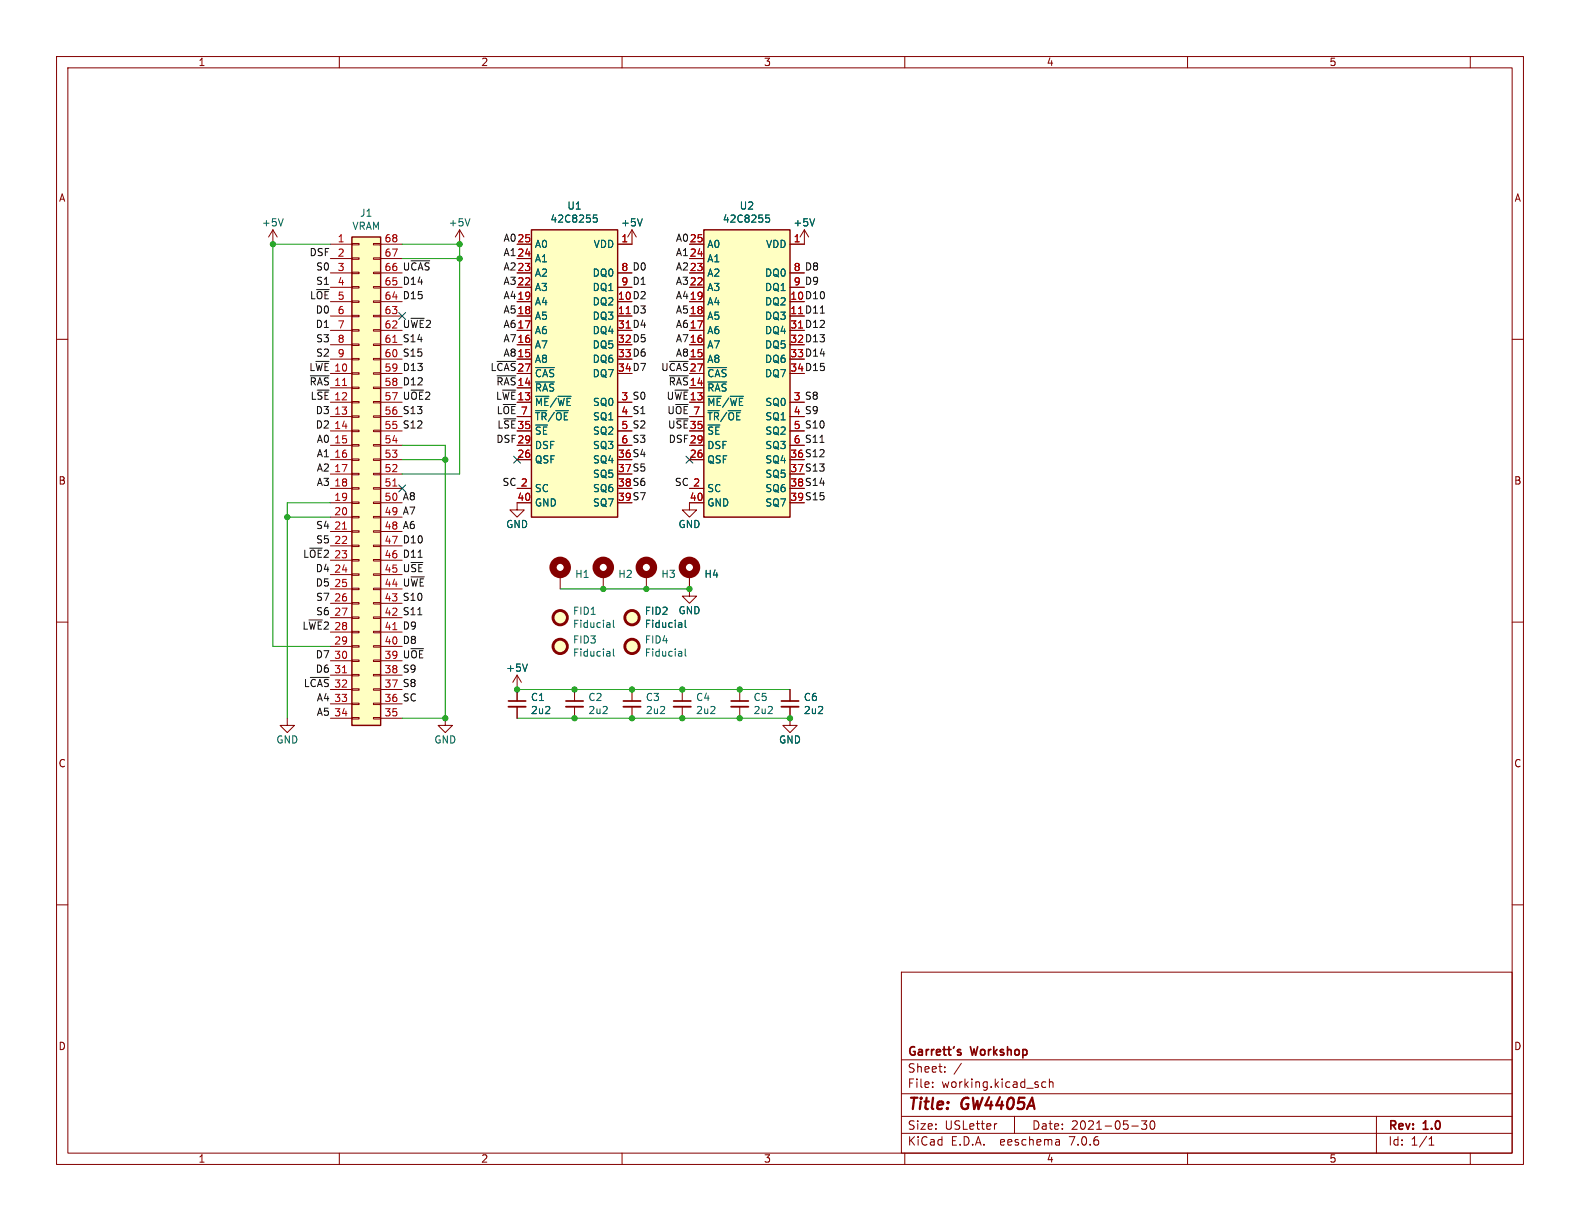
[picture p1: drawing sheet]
<svg xmlns="http://www.w3.org/2000/svg" width="279mm" height="216mm" viewBox="0 0 279 216" stroke-linecap="round" stroke-linejoin="round" font-family="sans-serif">
<g fill="none" stroke="#840000" stroke-width=".18">
<path d="M10 10h259.4v195.9h-259.4zM12 12h255.4v191.9h-255.4zM60 10v2M110 10v2M160 10v2M210 10v2M260 10v2M10 60h2M48.3 40.6l-.8 1.3M48.3 40.6v2.6M48.3 40.6l.7 1.3M58.4 43.2h3.8"/>
<path d="M58.4 58.4h3.8M58.4 55.9h3.8M58.4 53.3h3.8M58.4 50.8h3.8M58.4 48.3h3.8M58.4 45.7h3.8M62.2 58.3h1.3v.2h-1.3zM62.2 55.8h1.3v.2h-1.3zM62.2 53.2h1.3v.3h-1.3zM62.2 50.7h1.3v.2h-1.3zM62.2 48.1h1.3v.3h-1.3zM62.2 45.6h1.3v.2h-1.3z"/>
<path d="M62.2 43.1h1.3v.2h-1.3zM66 58.3h1.3v.2h-1.3zM66 55.8h1.3v.2h-1.3zM66 53.2h1.3v.3h-1.3zM66 50.7h1.3v.2h-1.3zM66 48.1h1.3v.3h-1.3zM66 45.6h1.3v.2h-1.3zM66 43.1h1.3v.2h-1.3zM67.3 43.2h3.8M67.3 58.4h3.8M67.3 55.9h3.8M67.3 53.3h3.8"/>
<path d="M67.3 50.8h3.8M67.3 48.3h3.8M67.3 45.7h3.8M81.3 40.6l.7 1.3M81.3 40.6v2.6M81.3 40.6l-.8 1.3M91.4 43.2h2.6M91.4 58.4h2.6M91.4 55.9h2.6M91.4 53.3h2.6M91.4 50.8h2.6M91.4 48.3h2.6"/>
<path d="M91.4 45.7h2.6M109.2 50.8h2.6M109.2 48.3h2.6M111.8 40.6v2.6h-2.6M111.8 40.6l-.8 1.3M111.8 40.6l.7 1.3M121.9 43.2h2.6M121.9 58.4h2.6M121.9 55.9h2.6M121.9 53.3h2.6M121.9 50.8h2.6M121.9 48.3h2.6"/>
<path d="M121.9 45.7h2.6M139.7 50.8h2.5M139.7 48.3h2.5M142.2 40.6v2.6h-2.5M142.2 40.6l-.7 1.3M142.2 40.6l.8 1.3M267.4 60h2M58.4 63.5h3.8M58.4 61h3.8M58.4 78.7h3.8M58.4 71.1h3.8M58.4 76.2h3.8"/>
<path d="M58.4 66h3.8M58.4 68.6h3.8M58.4 73.7h3.8M62.2 78.6h1.3v.3h-1.3zM62.2 76.1h1.3v.2h-1.3zM62.2 73.5h1.3v.3h-1.3zM62.2 71h1.3v.2h-1.3zM62.2 68.5h1.3v.2h-1.3zM62.2 65.9h1.3v.3h-1.3zM62.2 63.4h1.3v.2h-1.3zM62.2 60.8h1.3v.3h-1.3zM66 78.6h1.3v.3h-1.3z"/>
<path d="M66 76.1h1.3v.2h-1.3zM66 73.5h1.3v.3h-1.3zM66 71h1.3v.2h-1.3zM66 68.5h1.3v.2h-1.3zM66 65.9h1.3v.3h-1.3zM66 63.4h1.3v.2h-1.3zM66 60.8h1.3v.3h-1.3zM67.3 63.5h3.8M67.3 61h3.8M67.3 78.7h3.8M67.3 71.1h3.8M67.3 76.2h3.8"/>
<path d="M67.3 66h3.8M67.3 68.6h3.8M67.3 73.7h3.8M91.4 63.5h2.6M91.4 61h2.6M91.4 78.7h2.6M91.4 76.2h2.6M109.2 78.7h2.6M109.2 71.1h2.6M109.2 76.2h2.6M121.9 63.5h2.6M121.9 61h2.6"/>
<path d="M121.9 78.7h2.6M121.9 76.2h2.6M139.7 78.7h2.5M139.7 71.1h2.5M139.7 76.2h2.5M58.4 86.4h3.8M58.4 81.3h3.8M58.4 88.9h3.8M58.4 83.8h3.8M58.4 91.4h3.8M58.4 94h3.8M58.4 96.5h3.8"/>
<path d="M58.4 99.1h3.8M62.2 98.9h1.3v.3h-1.3zM62.2 96.4h1.3v.2h-1.3zM62.2 93.9h1.3v.2h-1.3zM62.2 91.3h1.3v.3h-1.3zM62.2 88.8h1.3v.2h-1.3zM62.2 86.2h1.3v.3h-1.3zM62.2 83.7h1.3v.2h-1.3zM62.2 81.2h1.3v.2h-1.3zM66 98.9h1.3v.3h-1.3zM66 96.4h1.3v.2h-1.3zM66 93.9h1.3v.2h-1.3z"/>
<path d="M66 91.3h1.3v.3h-1.3zM66 88.8h1.3v.2h-1.3zM66 86.2h1.3v.3h-1.3zM66 83.7h1.3v.2h-1.3zM66 81.2h1.3v.2h-1.3zM67.3 86.4h3.8M67.3 81.3h3.8M67.3 88.9h3.8M67.3 83.8h3.8M67.3 91.4h3.8M67.3 94h3.8M67.3 96.5h3.8"/>
<path d="M67.3 99.1h3.8M91.4 86.4h2.6M91.4 81.3h2.6M94 88.9h-2.6v1.3h1.3l-1.3 1.2-1.2-1.2h1.2M121.9 86.4h2.6M121.9 81.3h2.6M124.5 88.9h-2.6v1.3h1.3l-1.3 1.2-1.3-1.2h1.3M10 110h2M58.4 101.6h3.8M58.4 104.1h3.8M58.4 106.7h3.8M58.4 109.2h3.8"/>
<path d="M58.4 111.8h3.8M58.4 114.3h3.8M58.4 116.8h3.8M58.4 119.4h3.8M62.2 119.3h1.3v.2h-1.3zM62.2 116.7h1.3v.3h-1.3zM62.2 114.2h1.3v.2h-1.3zM62.2 111.6h1.3v.3h-1.3zM62.2 109.1h1.3v.2h-1.3zM62.2 106.6h1.3v.2h-1.3zM62.2 104h1.3v.3h-1.3zM62.2 101.5h1.3v.2h-1.3z"/>
<path d="M66 119.3h1.3v.2h-1.3zM66 116.7h1.3v.3h-1.3zM66 114.2h1.3v.2h-1.3zM66 111.6h1.3v.3h-1.3zM66 109.1h1.3v.2h-1.3zM66 106.6h1.3v.2h-1.3zM66 104h1.3v.3h-1.3zM66 101.5h1.3v.2h-1.3zM67.3 101.6h3.8M67.3 104.1h3.8M67.3 106.7h3.8M67.3 109.2h3.8"/>
<path d="M67.3 111.8h3.8M67.3 114.3h3.8M67.3 116.8h3.8M67.3 119.4h3.8M91.4 119.4l-.7 1.3M91.4 119.4v4.6M91.4 119.4l.8 1.3M99.1 101.6v2.5M106.7 101.6v2.5M114.3 101.6v2.5M121.9 101.6v3.8h-1.3l1.3 1.3 1.3-1.3h-1.3M267.4 110h2"/>
<path d="M50.8 127v1.3h1.3l-1.3 1.2-1.3-1.2h1.3M58.4 121.9h3.8M58.4 124.5h3.8M58.4 127h3.8M62.2 126.9h1.3v.2h-1.3zM62.2 124.3h1.3v.3h-1.3zM62.2 121.8h1.3v.2h-1.3zM66 126.9h1.3v.2h-1.3zM66 124.3h1.3v.3h-1.3zM66 121.8h1.3v.2h-1.3zM67.3 121.9h3.8M67.3 124.5h3.8"/>
<path d="M67.3 127h3.8M78.7 127v1.3h1.3l-1.3 1.2-1.2-1.2h1.2M91.4 125v2M101.6 121.9v2.1M101.6 125v2M111.8 121.9v2.1M111.8 125v2M120.6 121.9v2.1M120.6 125v2M130.8 121.9v2.1M130.8 125v2M139.7 125v3.3h1.3l-1.3 1.2-1.3-1.2h1.3"/>
<path d="M139.7 121.9v2.1M10 160h2M267.4 160h2M159.4 171.9h108v32h-108zM159.4 197.4h108M159.4 193.4h108M159.4 187.4h108M164.9 192.1v.2M164.9 191.4v.1M167.1 189.4v.2M167.1 188.7v.1M170 188l-1.3 1.9"/>
<path d="M176.3 198.7l-.3 .1M179.4 197.4v3M184.9 191.4l-.4-.1-.3 .3v.4l.2 .2h.5M185.6 191.4l.2-.1 .3 .1 .1 .9M185.6 190.8v1.5M200.1 199.1h1.2M201.9 198.2h.9l-.5 .6 .4 .1v.6l-.2 .2h-.4l-.2-.2M203.6 198.3l.1-.1a.81 .81 0 0 1 .6 .6 .81 .81 0 0 1-.3 .8l-.1 .1a.81 .81 0 0 1-.6-.6 .81 .81 0 0 1 .3-.8zM243.4 197.4v6.5M60 203.9v2M110 203.9v2M159.4 200.4h108"/>
<path d="M160 203.9v2M187.3 201.6l.1 .9M187.4 202.4l-.2 .1M187.4 201.8l-.2 .1M210 203.9v2M252.7 202.5h.9M252.7 201.4l.4-.4v1.5M260 203.9v2"/>
</g>
<path d="M89.9 124h3.1M100.1 124h3M110.2 124h3.1M119.1 124h3.1M129.3 124h3M138.2 124h3M169.5 186.1h.4l.1 .3-.3 .2h-.2M169.5 185.6h.4" fill="none" stroke="#840000" stroke-width=".3"/>
<path d="M89.9 125h3.1M100.1 125h3M110.2 125h3.1M119.1 125h3.1M129.3 125h3M138.2 125h3" fill="none" stroke="#840000" stroke-width=".33"/>
<g fill="#ffffc2" stroke="#ffffc2" stroke-width=".18">
<path d="M124.5 40.6h15.2v50.8h-15.2z"/>
<path d="M94 40.6h15.2v50.8h-15.2z"/>
<path d="M62.2 41.9h5.1v86.4h-5.1z"/>
<circle cx="111.8" cy="114.3" r="1.27"/>
<circle cx="99.1" cy="109.2" r="1.27"/>
<circle cx="99.1" cy="114.3" r="1.27"/>
<circle cx="111.8" cy="109.2" r="1.27"/>
</g>
<path d="M62.2 41.9h5.1v86.4h-5.1zM94 40.6h15.2v50.8h-15.2zM124.5 40.6h15.2v50.8h-15.2z" fill="none" stroke="#840000" stroke-width=".25"/>
<g fill="none" stroke="#006464" stroke-width=".18">
<path d="M50.1 38.7l-.4 1.2M83.1 38.7l-.4 1.2M105 38h.6M105 38.6l.4-.1 .2 .2-.1 .5h-.5M113.6 38.7l-.4 1.2M135.4 38h.6M135.4 38.6l.5-.1 .2 .2-.1 .5h-.6M144.1 38.7l-.5 1.2M94.7 67.5h3.3M94.7 65h3.3M125.2 67.5h3.3M125.2 65h3.3"/>
<path d="M93.3 117.4l-.5 1.3M107.8 110.2l.1 .7M107.8 115.2l.1 .8M107.9 110.9h-.2M107.9 110.4l-.2 .1M107.9 116h-.2M107.9 115.5h-.2M108.5 109.7v1.1l.1 .1M108.5 114.8v1l.1 .2M120.5 110.2l.1 .7M120.5 115.2l.1 .8M120.6 116h-.2"/>
<path d="M120.6 115.5h-.2M120.6 110.9h-.2M120.6 110.4l-.2 .1M121.2 114.8v1l.1 .2M121.2 109.7v1.1l.1 .1"/>
</g>
<g fill="none" stroke="#840000" stroke-width=".51">
<circle cx="99.1" cy="109.2" r="1.27"/>
<circle cx="99.1" cy="114.3" r="1.27"/>
<circle cx="111.8" cy="109.2" r="1.27"/>
<circle cx="111.8" cy="114.3" r="1.27"/>
</g>
<g fill="none" stroke="#840000" stroke-width="1.3">
<circle cx="99.1" cy="100.3" r="1.27"/>
<circle cx="106.7" cy="100.3" r="1.27"/>
<circle cx="114.3" cy="100.3" r="1.27"/>
<circle cx="121.9" cy="100.3" r="1.27"/>
</g>
<path d="M60.6 68.2h.7M69.5 60.5h.7M60.6 93.6h.7M69.5 85.9h.7M60.6 119h.7M69.5 111.3h.7" fill="none" stroke="#a90000" stroke-width=".18"/>
<path d="M72.7 46.1h3.3M145.1 55.4h.7M54.9 66.4h3.3M87.9 66.4h3.3M87.9 63.9h3.3M118.4 66.4h3.3M118.4 63.9h3.3M145 78.2h.7M73.9 98.5h.8M54.9 119.8h3.3M73.9 108.7h.7" fill="none" stroke="#0f0f0f" stroke-width=".18"/>
<path d="M58.4 43.2h-10.1v71.1h10.1M71.1 43.2h10.2v40.6h-10.2M71.1 45.7h10.2M71.1 78.7h7.6v48.3h-7.6M50.8 91.4h7.6M58.4 88.9h-7.6v38.1M71.1 81.3h7.6M99.1 104.1h22.8M91.4 121.9h48.3M91.4 127h48.3" fill="none" stroke="#009600" stroke-width=".18"/>
<path d="M70.5 55.3l1.2 1.2M71.7 55.3l-1.2 1.2M70.5 85.8l1.2 1.2M71.7 85.8l-1.2 1.2M90.8 80.7l1.2 1.2M92 80.7l-1.2 1.2M121.3 80.7l1.2 1.2M122.5 80.7l-1.2 1.2" fill="none" stroke="#000084" stroke-width=".18"/>
<g fill="#009600" stroke="#009600" stroke-width=".18">
<circle cx="111.8" cy="121.9" r=".46"/>
<circle cx="111.8" cy="127" r=".46"/>
<circle cx="106.7" cy="104.1" r=".46"/>
<circle cx="130.8" cy="127" r=".46"/>
<circle cx="139.7" cy="127" r=".46"/>
<circle cx="130.8" cy="121.9" r=".46"/>
<circle cx="121.9" cy="104.1" r=".46"/>
<circle cx="114.3" cy="104.1" r=".46"/>
<circle cx="120.6" cy="127" r=".46"/>
<circle cx="120.6" cy="121.9" r=".46"/>
<circle cx="101.6" cy="127" r=".46"/>
<circle cx="101.6" cy="121.9" r=".46"/>
<circle cx="78.7" cy="127" r=".46"/>
<circle cx="91.4" cy="121.9" r=".46"/>
<circle cx="81.3" cy="43.2" r=".46"/>
<circle cx="78.7" cy="81.3" r=".46"/>
<circle cx="48.3" cy="43.2" r=".46"/>
<circle cx="81.3" cy="45.7" r=".46"/>
<circle cx="50.8" cy="91.4" r=".46"/>
</g>
<g font-size="2.8" fill="#840000">
<text x="160.4" y="196.8">Title:</text>
<text x="170.1" y="196.8">GW4405A</text>
</g>
<g font-size="2.1" fill="#840000">
<text x="160.4" y="189.9">Sheet:</text>
<text x="160.4" y="187.1">Garrett's</text>
<text x="171.8" y="187.1">Workshop</text>
<text x="160.4" y="192.6">File:</text>
<text x="166.5" y="192.6">working.kicad_sch</text>
<text x="160.4" y="202.8">KiCad</text>
<text x="160.4" y="200">Size:</text>
<text x="167.1" y="200">USLetter</text>
<text x="168.1" y="202.8">E.D.A.</text>
<text x="177" y="202.8">eeschema</text>
<text x="182.4" y="200">Date:</text>
<text x="189.4" y="202.8">7.0.6</text>
<text x="189.4" y="200">2021-05-30</text>
<text x="245.4" y="200.2">Rev:</text>
<text x="245.4" y="202.8">Id:</text>
<text x="249.5" y="202.8">1/1</text>
<text x="251.8" y="200.2">1.0</text>
</g>
<g font-size="1.8" fill="#840000">
<text x="35" y="11.9">1</text>
<text x="85" y="11.9">2</text>
<text x="135" y="11.9">3</text>
<text x="185" y="11.9">4</text>
<text x="235" y="11.9">5</text>
<text x="10.3" y="35.9">A</text>
<text x="267.7" y="35.9">A</text>
<text x="109.2" y="53.1">10 D2</text>
<text x="139.7" y="53.1">10 D10</text>
<text x="86.6" y="65.7">L~{CAS}</text>
<text x="109.2" y="60.7">32 D5</text>
<text x="109.2" y="63.2">33 D6</text>
<text x="109.2" y="65.8">34 D7</text>
<text x="116.8" y="65.7">U~{CAS}</text>
<text x="139.7" y="60.7">32 D13</text>
<text x="139.7" y="63.2">33 D14</text>
<text x="139.7" y="65.8">34 D15</text>
<text x="87.6" y="70.8">L~{WE}</text>
<text x="87.7" y="68.2">~{RAS}</text>
<text x="117.8" y="70.8">U~{WE}</text>
<text x="118.1" y="68.2">~{RAS}</text>
<text x="87.7" y="73.3">L~{OE}</text>
<text x="109.8" y="73.4">4 S1</text>
<text x="117.9" y="73.3">U~{OE}</text>
<text x="140.3" y="73.4">4 S9</text>
<text x="109.2" y="81">36 S4</text>
<text x="109.2" y="83.6">37 S5</text>
<text x="139.7" y="81">36 S12</text>
<text x="139.7" y="83.6">37 S13</text>
<text x="10.3" y="85.9">B</text>
<text x="109.2" y="86.1">38 S6</text>
<text x="109.2" y="88.6">39 S7</text>
<text x="139.7" y="86.1">38 S14</text>
<text x="139.7" y="88.6">39 S15</text>
<text x="267.7" y="85.9">B</text>
<text x="10.3" y="135.9">C</text>
<text x="267.7" y="135.9">C</text>
<text x="10.3" y="185.9">D</text>
<text x="267.7" y="185.9">D</text>
<text x="35" y="205.8">1</text>
<text x="85" y="205.8">2</text>
<text x="135" y="205.8">3</text>
<text x="185" y="205.8">4</text>
<text x="235" y="205.8">5</text>
</g>
<g font-size="1.8" fill="#006464">
<text x="46.2" y="40.2">+5V</text>
<text x="62.2" y="40.8">VRAM</text>
<text x="63.6" y="38.5">J1</text>
<text x="79.2" y="40.2">+5V</text>
<text x="97.2" y="39.6">42C8255</text>
<text x="100.2" y="37.3">U1</text>
<text x="109.7" y="40.2">+5V</text>
<text x="127.7" y="39.6">42C8255</text>
<text x="130.7" y="37.3">U2</text>
<text x="140.2" y="40.2">+5V</text>
<text x="94.5" y="46.6">A1</text>
<text x="94.5" y="44">A0</text>
<text x="104.9" y="44">VDD</text>
<text x="125" y="46.6">A1</text>
<text x="125" y="44">A0</text>
<text x="135.4" y="44">VDD</text>
<text x="94.5" y="51.7">A3</text>
<text x="94.5" y="49.1">A2</text>
<text x="104.7" y="49.1">DQ0</text>
<text x="104.7" y="51.7">DQ1</text>
<text x="125" y="51.7">A3</text>
<text x="125" y="49.1">A2</text>
<text x="135.2" y="49.1">DQ0</text>
<text x="135.2" y="51.7">DQ1</text>
<text x="94.5" y="59.3">A6</text>
<text x="94.5" y="56.7">A5</text>
<text x="94.5" y="54.2">A4</text>
<text x="104.7" y="54.2">DQ2</text>
<text x="104.7" y="56.7">DQ3</text>
<text x="104.7" y="59.3">DQ4</text>
<text x="125" y="59.3">A6</text>
<text x="125" y="56.7">A5</text>
<text x="125" y="54.2">A4</text>
<text x="135.2" y="54.2">DQ2</text>
<text x="135.2" y="56.7">DQ3</text>
<text x="135.2" y="59.3">DQ4</text>
<text x="94.5" y="64.4">A8</text>
<text x="94.5" y="61.8">A7</text>
<text x="104.7" y="61.8">DQ5</text>
<text x="104.7" y="64.4">DQ6</text>
<text x="125" y="64.4">A8</text>
<text x="125" y="61.8">A7</text>
<text x="135.2" y="61.8">DQ5</text>
<text x="135.2" y="64.4">DQ6</text>
<text x="94.5" y="72">~{ME}/~{WE}SQ0</text>
<text x="94.5" y="69.4">~{RAS}</text>
<text x="94.5" y="66.9">~{CAS}</text>
<text x="104.7" y="66.9">DQ7</text>
<text x="125" y="72">~{ME}/~{WE}SQ0</text>
<text x="125" y="69.4">~{RAS}</text>
<text x="125" y="66.9">~{CAS}</text>
<text x="135.2" y="66.9">DQ7</text>
<text x="94.5" y="77.1">~{SE}</text>
<text x="94.5" y="74.5">~{TR}/~{OE} SQ1</text>
<text x="104.8" y="77.1">SQ2</text>
<text x="125" y="77.1">~{SE}</text>
<text x="125" y="74.5">~{TR}/~{OE} SQ1</text>
<text x="135.2" y="77.1">SQ2</text>
<text x="94.5" y="82.1">QSF</text>
<text x="94.5" y="79.6">DSF</text>
<text x="104.8" y="82.1">SQ4</text>
<text x="104.8" y="79.6">SQ3</text>
<text x="125" y="82.1">QSF</text>
<text x="125" y="79.6">DSF</text>
<text x="135.2" y="82.1">SQ4</text>
<text x="135.2" y="79.6">SQ3</text>
<text x="94.5" y="87.2">SC</text>
<text x="94.5" y="89.8">GND</text>
<text x="104.8" y="84.7">SQ5</text>
<text x="104.8" y="87.2">SQ6</text>
<text x="104.8" y="89.8">SQ7</text>
<text x="125" y="87.2">SC</text>
<text x="125" y="89.8">GND</text>
<text x="135.2" y="84.7">SQ5</text>
<text x="135.2" y="87.2">SQ6</text>
<text x="135.2" y="89.8">SQ7</text>
<text x="89.4" y="93.6">GND</text>
<text x="119.9" y="93.6">GND</text>
<text x="101.6" y="102.4">H1</text>
<text x="109.2" y="102.4">H2</text>
<text x="116.8" y="102.4">H3</text>
<text x="124.5" y="102.4">H4</text>
<text x="101.2" y="108.9">FID1</text>
<text x="101.2" y="114">FID3</text>
<text x="101.2" y="111.2">Fiducial</text>
<text x="113.9" y="114">FID4</text>
<text x="113.9" y="108.9">FID2</text>
<text x="113.9" y="111.2">Fiducial</text>
<text x="119.9" y="108.8">GND</text>
<text x="89.4" y="119">+5V</text>
<text x="101.2" y="116.3">Fiducial</text>
<text x="113.9" y="116.3">Fiducial</text>
<text x="93.8" y="124.2">C1</text>
<text x="103.9" y="124.2">C2</text>
<text x="114.1" y="124.2">C3</text>
<text x="123" y="124.2">C4</text>
<text x="133.2" y="124.2">C5</text>
<text x="142" y="124.2">C6</text>
<text x="48.8" y="131.7">GND</text>
<text x="76.7" y="131.7">GND</text>
<text x="93.8" y="126.5">2u2</text>
<text x="103.9" y="126.5">2u2</text>
<text x="114.1" y="126.5">2u2</text>
<text x="123" y="126.5">2u2</text>
<text x="133.2" y="126.5">2u2</text>
<text x="137.7" y="131.7">GND</text>
<text x="142" y="126.5">2u2</text>
</g>
<g font-size="1.8" fill="#0f0f0f">
<text x="54.6" y="45.4">DSF</text>
<text x="55.8" y="47.9">S0</text>
<text x="71.1" y="47.9">U~{CAS}</text>
<text x="88.9" y="42.8">A025</text>
<text x="88.9" y="47.9">A223</text>
<text x="88.9" y="45.4">A124</text>
<text x="119.4" y="45.4">A124</text>
<text x="119.4" y="47.9">A223</text>
<text x="119.4" y="42.8">A025</text>
<text x="54.7" y="53">L~{OE}</text>
<text x="55.8" y="50.5">S1</text>
<text x="71.1" y="50.5">D14</text>
<text x="71.1" y="53">D15</text>
<text x="88.9" y="50.5">A322</text>
<text x="88.9" y="53">A419</text>
<text x="109.8" y="48">8 D0</text>
<text x="109.8" y="50.5">9 D1</text>
<text x="119.4" y="50.5">A322</text>
<text x="119.4" y="53">A419</text>
<text x="140.3" y="48">8 D8</text>
<text x="140.3" y="50.5">9 D9</text>
<text x="55.7" y="58.1">D1</text>
<text x="55.7" y="55.5">D0</text>
<text x="71.1" y="58.1">U~{WE}2</text>
<text x="88.9" y="55.5">A518</text>
<text x="88.9" y="58.1">A617</text>
<text x="119.4" y="55.5">A518</text>
<text x="119.4" y="58.1">A617</text>
<text x="54.6" y="65.7">L~{WE}</text>
<text x="55.8" y="60.6">S3</text>
<text x="55.8" y="63.2">S2</text>
<text x="71.1" y="60.6">S14</text>
<text x="71.1" y="63.2">S15</text>
<text x="71.1" y="65.7">D13</text>
<text x="88.9" y="60.6">A716</text>
<text x="88.9" y="63.2">A815</text>
<text x="119.4" y="63.2">A815</text>
<text x="119.4" y="60.6">A716</text>
<text x="54.6" y="68.2">~{RAS}</text>
<text x="54.8" y="70.8">L~{SE}</text>
<text x="71.1" y="70.8">U~{OE}2</text>
<text x="71.1" y="68.2">D12</text>
<text x="109.8" y="70.9">3 S0</text>
<text x="140.3" y="70.9">3 S8</text>
<text x="55.7" y="75.9">D2</text>
<text x="55.7" y="73.3">D3</text>
<text x="71.1" y="73.3">S13</text>
<text x="71.1" y="75.9">S12</text>
<text x="87.9" y="75.9">L~{SE}</text>
<text x="109.8" y="75.9">5 S2</text>
<text x="118" y="75.9">U~{SE}</text>
<text x="140.3" y="75.9">5 S10</text>
<text x="55.9" y="83.5">A2</text>
<text x="55.9" y="80.9">A1</text>
<text x="55.9" y="78.4">A0</text>
<text x="87.7" y="78.4">DSF29</text>
<text x="109.8" y="78.5">6 S3</text>
<text x="118.1" y="78.4">DSF29</text>
<text x="140.3" y="78.5">6 S11</text>
<text x="55.9" y="86">A3</text>
<text x="71.1" y="88.6">A8</text>
<text x="88.8" y="86">SC 2</text>
<text x="119.2" y="86">SC 2</text>
<text x="55.8" y="93.6">S4</text>
<text x="71.1" y="93.6">A6</text>
<text x="71.1" y="91.1">A7</text>
<text x="53.5" y="98.7">L~{OE}2</text>
<text x="55.7" y="101.3">D4</text>
<text x="55.8" y="96.2">S5</text>
<text x="71.1" y="98.7">D11</text>
<text x="71.1" y="101.3">U~{SE}</text>
<text x="71.1" y="96.2">D10</text>
<text x="55.7" y="103.8">D5</text>
<text x="55.8" y="106.3">S7</text>
<text x="71.1" y="103.8">U~{WE}</text>
<text x="71.1" y="106.3">S10</text>
<text x="53.4" y="111.4">L~{WE}2</text>
<text x="55.8" y="108.9">S6</text>
<text x="71.1" y="114">D8</text>
<text x="71.1" y="111.4">D9</text>
<text x="71.1" y="108.9">S11</text>
<text x="55.7" y="116.5">D7</text>
<text x="55.7" y="119">D6</text>
<text x="71.1" y="119">S9</text>
<text x="71.1" y="116.5">U~{OE}</text>
<text x="53.6" y="121.6">L~{CAS}</text>
<text x="55.9" y="124.1">A4</text>
<text x="71.1" y="121.6">S8</text>
<text x="71.1" y="124.1">SC</text>
<text x="55.9" y="126.7">A5</text>
</g>
<g font-size="1.8" fill="#a90000">
<text x="59.6" y="42.9">1</text>
<text x="59.6" y="45.5">2</text>
<text x="67.9" y="45.5">67</text>
<text x="67.9" y="42.9">68</text>
<text x="91.4" y="45.5">24</text>
<text x="91.4" y="42.9">25</text>
<text x="109.8" y="42.9">1</text>
<text x="121.9" y="45.5">24</text>
<text x="121.9" y="42.9">25</text>
<text x="140.3" y="42.9">1</text>
<text x="59.6" y="48">3</text>
<text x="59.6" y="50.5">4</text>
<text x="59.6" y="53.1">5</text>
<text x="67.9" y="53.1">64</text>
<text x="67.9" y="50.5">65</text>
<text x="67.9" y="48">66</text>
<text x="91.4" y="53.1">19</text>
<text x="91.4" y="50.5">22</text>
<text x="91.4" y="48">23</text>
<text x="109.2" y="53.1">10</text>
<text x="109.8" y="48">8</text>
<text x="109.8" y="50.5">9</text>
<text x="121.9" y="53.1">19</text>
<text x="121.9" y="50.5">22</text>
<text x="121.9" y="48">23</text>
<text x="139.7" y="53.1">10</text>
<text x="140.3" y="48">8</text>
<text x="140.3" y="50.5">9</text>
<text x="59.6" y="55.6">6</text>
<text x="59.6" y="58.2">7</text>
<text x="67.9" y="58.2">62</text>
<text x="67.9" y="55.6">63</text>
<text x="91.4" y="58.2">17</text>
<text x="91.4" y="55.6">18</text>
<text x="109.2" y="55.6">11 D3</text>
<text x="109.2" y="58.2">31 D4</text>
<text x="109.2" y="55.6">11</text>
<text x="109.2" y="58.2">31</text>
<text x="121.9" y="58.2">17</text>
<text x="121.9" y="55.6">18</text>
<text x="139.7" y="55.6">11 D11</text>
<text x="139.7" y="58.2">31 D12</text>
<text x="139.7" y="55.6">11</text>
<text x="139.7" y="58.2">31</text>
<text x="59" y="65.8">10</text>
<text x="59.6" y="60.7">8</text>
<text x="59.6" y="63.2">9</text>
<text x="67.9" y="65.8">59</text>
<text x="67.9" y="63.2">60</text>
<text x="67.9" y="60.7">61</text>
<text x="91.4" y="65.8">27</text>
<text x="91.4" y="63.2">15</text>
<text x="91.4" y="60.7">16</text>
<text x="109.2" y="60.7">32</text>
<text x="109.2" y="63.2">33</text>
<text x="109.2" y="65.8">34</text>
<text x="121.9" y="65.8">27</text>
<text x="121.9" y="63.2">15</text>
<text x="121.9" y="60.7">16</text>
<text x="139.7" y="60.7">32</text>
<text x="139.7" y="63.2">33</text>
<text x="139.7" y="65.8">34</text>
<text x="59" y="68.3">11</text>
<text x="59" y="70.9">12</text>
<text x="67.9" y="70.9">57</text>
<text x="67.9" y="68.3">58</text>
<text x="91.4" y="70.9">13</text>
<text x="91.4" y="68.3">14</text>
<text x="109.8" y="70.9">3</text>
<text x="121.9" y="70.9">13</text>
<text x="121.9" y="68.3">14</text>
<text x="140.3" y="70.9">3</text>
<text x="59" y="73.4">13</text>
<text x="59" y="75.9">14</text>
<text x="67.9" y="75.9">55</text>
<text x="67.9" y="73.4">56</text>
<text x="91.4" y="75.9">35</text>
<text x="92" y="73.4">7</text>
<text x="109.8" y="73.4">4</text>
<text x="109.8" y="75.9">5</text>
<text x="121.9" y="75.9">35</text>
<text x="122.5" y="73.4">7</text>
<text x="140.3" y="73.4">4</text>
<text x="140.3" y="75.9">5</text>
<text x="59" y="78.5">15</text>
<text x="59" y="81">16</text>
<text x="59" y="83.6">17</text>
<text x="67.9" y="83.6">52</text>
<text x="67.9" y="81">53</text>
<text x="67.9" y="78.5">54</text>
<text x="91.4" y="81">26</text>
<text x="91.4" y="78.5">29</text>
<text x="109.2" y="81">36</text>
<text x="109.2" y="83.6">37</text>
<text x="109.8" y="78.5">6</text>
<text x="121.9" y="81">26</text>
<text x="121.9" y="78.5">29</text>
<text x="139.7" y="81">36</text>
<text x="139.7" y="83.6">37</text>
<text x="140.3" y="78.5">6</text>
<text x="59" y="86.1">18</text>
<text x="59" y="88.6">19</text>
<text x="67.9" y="88.6">50</text>
<text x="67.9" y="86.1">51</text>
<text x="91.4" y="88.6">40</text>
<text x="92" y="86.1">2</text>
<text x="109.2" y="86.1">38</text>
<text x="109.2" y="88.6">39</text>
<text x="121.9" y="88.6">40</text>
<text x="122.5" y="86.1">2</text>
<text x="139.7" y="86.1">38</text>
<text x="139.7" y="88.6">39</text>
<text x="59" y="91.2">20</text>
<text x="59" y="93.7">21</text>
<text x="67.9" y="93.7">48</text>
<text x="67.9" y="91.2">49</text>
<text x="59" y="96.3">22</text>
<text x="59" y="98.8">23</text>
<text x="59" y="101.3">24</text>
<text x="67.9" y="101.3">45</text>
<text x="67.9" y="98.8">46</text>
<text x="67.9" y="96.3">47</text>
<text x="59" y="103.9">25</text>
<text x="59" y="106.4">26</text>
<text x="67.9" y="106.4">43</text>
<text x="67.9" y="103.9">44</text>
<text x="59" y="109">27</text>
<text x="59" y="111.5">28</text>
<text x="67.9" y="111.5">41</text>
<text x="67.9" y="109">42</text>
<text x="59" y="114">29</text>
<text x="59" y="116.6">30</text>
<text x="59" y="119.1">31</text>
<text x="67.9" y="119.1">38</text>
<text x="67.9" y="116.6">39</text>
<text x="67.9" y="114">40</text>
<text x="59" y="121.7">32</text>
<text x="59" y="124.2">33</text>
<text x="67.9" y="124.2">36</text>
<text x="67.9" y="121.7">37</text>
<text x="59" y="126.7">34</text>
<text x="67.9" y="126.7">35</text>
</g>
</svg>
